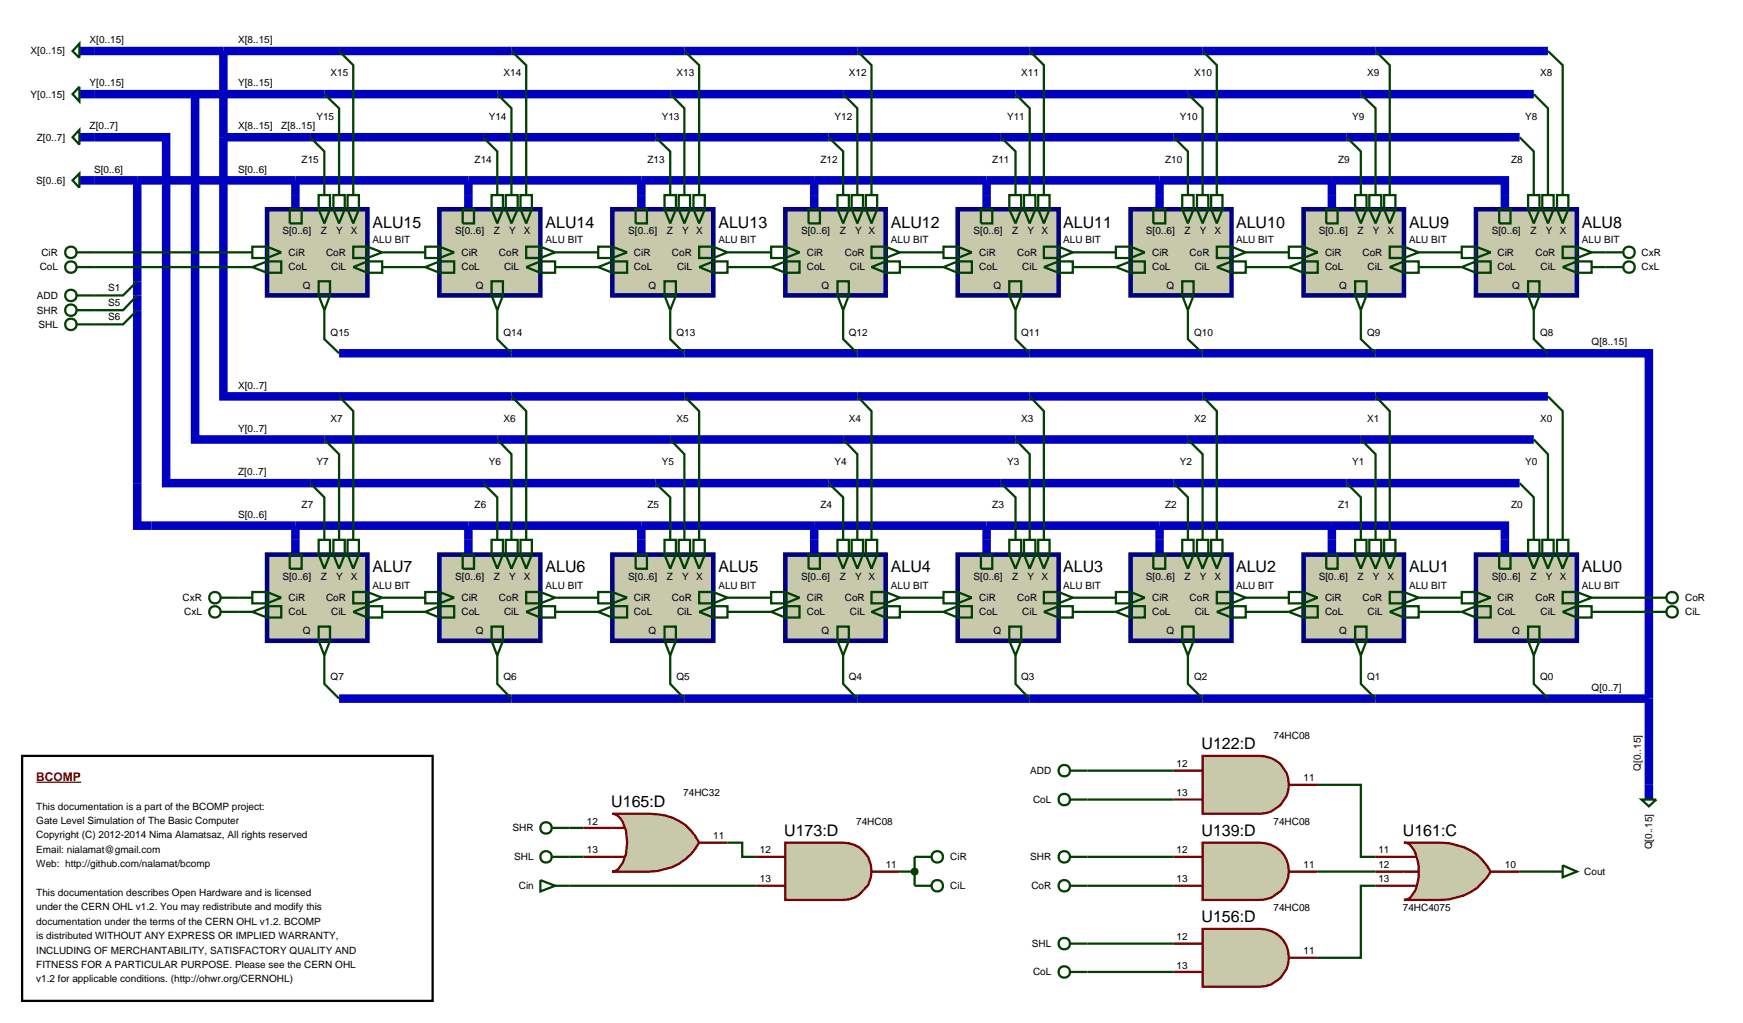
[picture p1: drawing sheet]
<svg xmlns="http://www.w3.org/2000/svg" width="307mm" height="180mm" viewBox="0 0 307 180" stroke-linecap="round" stroke-linejoin="round" font-family="sans-serif">
<g fill="none" stroke="#0000c0" stroke-width="1.5" stroke-linecap="butt">
<path d="M16.6 9h256.4M16.6 16.6h253.9M34.4 16.6v60.9h236.1M39.4 9v15.2M16.6 24.2h12.7v61h238.7M16.6 31.8h218.3M24.2 31.8v60.9h210.7M39.4 24.2v45.7h233.6M39.4 24.2h228.6M52.1 31.8v2.6M82.6 31.8v2.6M113.1 31.8v2.6"/>
<path d="M143.6 31.8v2.6M174 31.8v2.6M204.5 31.8v2.6M234.9 31.8h30.5v2.6M234.9 31.8v2.6M59.8 62.3h231v60.9M52.1 92.7v2.5M82.6 92.7v2.5M113.1 92.7v2.5M143.6 92.7v2.5M174 92.7v2.5M204.5 92.7v2.5"/>
<path d="M234.9 92.7h30.5v2.5M234.9 92.7v2.5M59.8 123.2h231M290.8 123.2v15.2"/>
</g>
<g fill="none" stroke="#004000" stroke-width=".4">
<path d="M57.2 16.6l2.6 2.5v15.3M59.8 9l2.5 2.5v22.9M87.7 16.6l2.5 2.5v15.3M90.2 9l2.6 2.5v22.9M118.2 16.6l2.5 2.5v15.3M120.7 9l2.6 2.5v22.9M148.7 16.6l2.5 2.5v15.3M151.2 9l2.5 2.5v22.9M179.1 16.6l2.5 2.5v15.3M181.6 9l2.5 2.5v22.9M209.5 16.6l2.6 2.5v15.3M212.1 9l2.5 2.5v22.9"/>
<path d="M240 16.6l2.6 2.5v15.3M242.6 9l2.5 2.5v22.9M270.5 16.6l2.5 2.5v15.3M273 9l2.6 2.5v22.9M54.7 24.2l2.5 2.5v7.7M85.2 24.2l2.5 2.5v7.7M115.6 24.2l2.6 2.5v7.7M146.1 24.2l2.6 2.5v7.7M176.5 24.2l2.6 2.5v7.7M207 24.2l2.5 2.5v7.7M237.5 24.2l2.5 2.5v7.7M268 24.2l2.5 2.5v7.7"/>
<path d="M16.6 44.5h27.9M16.6 47.1h27.9M24.2 49.6l-2.5 2.5h-5.1M24.2 52.1l-2.5 2.6h-5.1M24.2 54.7l-2.5 2.5h-5.1M57.2 54.7v5.1l2.6 2.5M67.4 44.5h7.6M67.4 47.1h7.6M87.7 54.7v5.1l2.5 2.5M97.9 44.5h7.6M97.9 47.1h7.6M118.2 54.7v5.1l2.5 2.5"/>
<path d="M128.3 44.5h7.7M128.3 47.1h7.7M148.7 54.7v5.1l2.5 2.5M158.7 44.5h7.7M158.7 47.1h7.7M179.1 54.7v5.1l2.5 2.5M189.2 44.5h7.6M189.2 47.1h7.6M209.5 54.7v5.1l2.6 2.5M219.7 44.5h7.6M219.7 47.1h7.6M240 54.7v5.1l2.6 2.5"/>
<path d="M250.2 44.5h7.6M250.2 47.1h7.6M270.5 54.7v5.1l2.5 2.5M280.7 44.5h2.5M280.7 47.1h2.5M57.2 77.5l2.6 2.6v15.1M59.8 69.9l2.5 2.6v22.7M87.7 77.5l2.5 2.6v15.1M90.2 69.9l2.6 2.6v22.7M118.2 77.5l2.5 2.6v15.1M120.7 69.9l2.6 2.6v22.7M148.7 77.5l2.5 2.6v15.1"/>
<path d="M151.2 69.9l2.5 2.6v22.7M179.1 77.5l2.5 2.6v15.1M181.6 69.9l2.5 2.6v22.7M209.5 77.5l2.6 2.6v15.1M212.1 69.9l2.5 2.6v22.7M240 77.5l2.6 2.6v15.1M242.6 69.9l2.5 2.6v22.7M270.5 77.5l2.5 2.6v15.1M273 69.9l2.6 2.6v22.7M54.7 85.2l2.5 2.5v7.5M85.2 85.2l2.5 2.5v7.5M115.6 85.2l2.6 2.5v7.5"/>
<path d="M146.1 85.2l2.6 2.5v7.5M176.5 85.2l2.6 2.5v7.5M207 85.2l2.5 2.5v7.5M237.5 85.2l2.5 2.5v7.5M268 85.2l2.5 2.5v7.5M42 105.4h2.5M42 107.9h2.5M57.2 115.6v5l2.6 2.6M67.4 105.4h7.6M67.4 107.9h7.6M87.7 115.6v5l2.5 2.6M97.9 105.4h7.6"/>
<path d="M97.9 107.9h7.6M118.2 115.6v5l2.5 2.6M128.3 105.4h7.7M128.3 107.9h7.7M148.7 115.6v5l2.5 2.6M158.7 105.4h7.7M158.7 107.9h7.7M179.1 115.6v5l2.5 2.6M189.2 105.4h7.6M189.2 107.9h7.6M209.5 115.6v5l2.6 2.6M219.7 105.4h7.6"/>
<path d="M219.7 107.9h7.6M240 115.6v5l2.6 2.6M250.2 105.4h7.6M250.2 107.9h7.6M270.5 115.6v5l2.5 2.6M280.7 105.4h10.1M280.7 107.9h10.1M191.8 135.9h15.2M232.4 138.4h7.6v12.7h2.6M100.4 151.1h2.5M100.4 156.2h33M100.4 146h2.5"/>
<path d="M128.3 148.6h2.6v2.5h2.5M158.7 153.7h2.6M161.3 151.1v5.1M191.8 141h15.2M191.8 151.1h15.2M191.8 156.2h15.2M232.4 153.7h10.2M242.6 156.2h-2.6v12.7h-7.6M268 153.7h5M191.8 166.4h15.2M191.8 171.4h15.2"/>
</g>
<path d="M47.1 36.9h17.7v15.2h-17.7z" fill="#c8c8aa" stroke="#000080" stroke-width=".8" stroke-linecap="butt"/>
<path d="M52.1 34.4v2.5" fill="none" stroke="#0000c0" stroke-width="1.5" stroke-linecap="butt"/>
<g fill="none" stroke="#004000" stroke-width=".4">
<path d="M51.1 36.9h2.1v2.5h-2.1zM56.2 34.4h2v2.5l-1 2.5-1-2.5zM56.2 36.9h2M58.8 34.4h2v2.5l-1 2.5-1-2.5zM58.8 36.9h2M61.3 34.4h2v2.5l-1 2.5-1-2.5zM61.3 36.9h2M44.5 43.5h2.6l2.5 1-2.5 1h-2.6zM44.5 47.1l2.6-1h2.5v2h-2.5zM47.1 43.5v2M47.1 46.1v2M56.2 49.6h2v2.5l-1 2.6-1-2.6z"/>
<path d="M56.2 52.1h2M62.3 43.5h2.5l2.6 1-2.6 1h-2.5zM62.3 47.1l2.5-1h2.6v2h-2.6zM64.8 43.5v2M64.8 46.1v2"/>
</g>
<path d="M77.5 36.9h17.8v15.2h-17.8z" fill="#c8c8aa" stroke="#000080" stroke-width=".8" stroke-linecap="butt"/>
<path d="M82.6 34.4v2.5" fill="none" stroke="#0000c0" stroke-width="1.5" stroke-linecap="butt"/>
<g fill="none" stroke="#004000" stroke-width=".4">
<path d="M81.6 36.9h2v2.5h-2zM86.7 34.4h2v2.5l-1 2.5-1-2.5zM86.7 36.9h2M89.2 34.4h2.1v2.5l-1.1 2.5-1-2.5zM89.2 36.9h2.1M91.8 34.4h2v2.5l-1 2.5-1-2.5zM91.8 36.9h2M75 43.5h2.5l2.6 1-2.6 1h-2.5zM75 47.1l2.5-1h2.6v2h-2.6zM77.5 43.5v2M77.5 46.1v2M86.7 49.6h2v2.5l-1 2.6-1-2.6z"/>
<path d="M86.7 52.1h2M92.8 43.5h2.5l2.6 1-2.6 1h-2.5zM92.8 47.1l2.5-1h2.6v2h-2.6zM95.3 43.5v2M95.3 46.1v2"/>
</g>
<path d="M108 36.9h17.8v15.2h-17.8z" fill="#c8c8aa" stroke="#000080" stroke-width=".8" stroke-linecap="butt"/>
<path d="M113.1 34.4v2.5" fill="none" stroke="#0000c0" stroke-width="1.5" stroke-linecap="butt"/>
<g fill="none" stroke="#004000" stroke-width=".4">
<path d="M112.1 36.9h2v2.5h-2zM117.2 34.4h2v2.5l-1 2.5-1-2.5zM117.2 36.9h2M119.7 34.4h2v2.5l-1 2.5-1-2.5zM119.7 36.9h2M122.3 34.4h2v2.5l-1 2.5-1-2.5zM122.3 36.9h2M105.5 43.5h2.5l2.6 1-2.6 1h-2.5zM105.5 47.1l2.5-1h2.6v2h-2.6zM108 43.5v2M108 46.1v2M117.2 49.6h2v2.5l-1 2.6-1-2.6z"/>
<path d="M117.2 52.1h2M123.3 43.5h2.5l2.5 1-2.5 1h-2.5zM123.3 47.1l2.5-1h2.5v2h-2.5zM125.8 43.5v2M125.8 46.1v2"/>
</g>
<path d="M138.5 36.9h17.7v15.2h-17.7z" fill="#c8c8aa" stroke="#000080" stroke-width=".8" stroke-linecap="butt"/>
<path d="M143.6 34.4v2.5" fill="none" stroke="#0000c0" stroke-width="1.5" stroke-linecap="butt"/>
<g fill="none" stroke="#004000" stroke-width=".4">
<path d="M142.6 36.9h2v2.5h-2zM147.7 34.4h2v2.5l-1 2.5-1-2.5zM147.7 36.9h2M150.2 34.4h2v2.5l-1 2.5-1-2.5zM150.2 36.9h2M152.7 34.4h2v2.5l-1 2.5-1-2.5zM152.7 36.9h2M136 43.5h2.5l2.5 1-2.5 1h-2.5zM136 47.1l2.5-1h2.5v2h-2.5zM138.5 43.5v2M138.5 46.1v2M147.7 49.6h2v2.5l-1 2.6-1-2.6z"/>
<path d="M147.7 52.1h2M153.7 43.5h2.5l2.5 1-2.5 1h-2.5zM153.7 47.1l2.5-1h2.5v2h-2.5zM156.2 43.5v2M156.2 46.1v2"/>
</g>
<path d="M168.9 36.9h17.8v15.2h-17.8z" fill="#c8c8aa" stroke="#000080" stroke-width=".8" stroke-linecap="butt"/>
<path d="M174 34.4v2.5" fill="none" stroke="#0000c0" stroke-width="1.5" stroke-linecap="butt"/>
<g fill="none" stroke="#004000" stroke-width=".4">
<path d="M173 36.9h2v2.5h-2zM178 34.4h2.1v2.5l-1 2.5-1.1-2.5zM178 36.9h2.1M180.6 34.4h2v2.5l-1 2.5-1-2.5zM180.6 36.9h2M183.1 34.4h2v2.5l-1 2.5-1-2.5zM183.1 36.9h2M166.4 43.5h2.5l2.5 1-2.5 1h-2.5zM166.4 47.1l2.5-1h2.5v2h-2.5zM168.9 43.5v2M168.9 46.1v2M178 49.6h2.1v2.5l-1 2.6-1.1-2.6z"/>
<path d="M178 52.1h2.1M184.1 43.5h2.6l2.5 1-2.5 1h-2.6zM184.1 47.1l2.6-1h2.5v2h-2.5zM186.7 43.5v2M186.7 46.1v2"/>
</g>
<path d="M199.4 36.9h17.8v15.2h-17.8z" fill="#c8c8aa" stroke="#000080" stroke-width=".8" stroke-linecap="butt"/>
<path d="M204.5 34.4v2.5" fill="none" stroke="#0000c0" stroke-width="1.5" stroke-linecap="butt"/>
<g fill="none" stroke="#004000" stroke-width=".4">
<path d="M203.4 36.9h2.1v2.5h-2.1zM208.5 34.4h2v2.5l-1 2.5-1-2.5zM208.5 36.9h2M211.1 34.4h2v2.5l-1 2.5-1-2.5zM211.1 36.9h2M213.6 34.4h2v2.5l-1 2.5-1-2.5zM213.6 36.9h2M196.8 43.5h2.6l2.5 1-2.5 1h-2.6zM196.8 47.1l2.6-1h2.5v2h-2.5zM199.4 43.5v2M199.4 46.1v2M208.5 49.6h2v2.5l-1 2.6-1-2.6z"/>
<path d="M208.5 52.1h2M214.6 43.5h2.6l2.5 1-2.5 1h-2.6zM214.6 47.1l2.6-1h2.5v2h-2.5zM217.2 43.5v2M217.2 46.1v2"/>
</g>
<path d="M229.9 36.9h17.7v15.2h-17.7z" fill="#c8c8aa" stroke="#000080" stroke-width=".8" stroke-linecap="butt"/>
<path d="M234.9 34.4v2.5" fill="none" stroke="#0000c0" stroke-width="1.5" stroke-linecap="butt"/>
<g fill="none" stroke="#004000" stroke-width=".4">
<path d="M233.9 36.9h2v2.5h-2zM239 34.4h2v2.5l-1 2.5-1-2.5zM239 36.9h2M241.5 34.4h2.1v2.5l-1 2.5-1.1-2.5zM241.5 36.9h2.1M244.1 34.4h2v2.5l-1 2.5-1-2.5zM244.1 36.9h2M227.3 43.5h2.6l2.5 1-2.5 1h-2.6zM227.3 47.1l2.6-1h2.5v2h-2.5zM229.9 43.5v2M229.9 46.1v2M239 49.6h2v2.5l-1 2.6-1-2.6z"/>
<path d="M239 52.1h2M245.1 43.5h2.5l2.6 1-2.6 1h-2.5zM245.1 47.1l2.5-1h2.6v2h-2.6zM247.6 43.5v2M247.6 46.1v2"/>
</g>
<path d="M260.3 36.9h17.8v15.2h-17.8z" fill="#c8c8aa" stroke="#000080" stroke-width=".8" stroke-linecap="butt"/>
<path d="M265.4 34.4v2.5" fill="none" stroke="#0000c0" stroke-width="1.5" stroke-linecap="butt"/>
<g fill="none" stroke="#004000" stroke-width=".4">
<path d="M264.4 36.9h2v2.5h-2zM269.5 34.4h2v2.5l-1 2.5-1-2.5zM269.5 36.9h2M272 34.4h2v2.5l-1 2.5-1-2.5zM272 36.9h2M274.6 34.4h2v2.5l-1 2.5-1-2.5zM274.6 36.9h2M257.8 43.5h2.5l2.6 1-2.6 1h-2.5zM257.8 47.1l2.5-1h2.6v2h-2.6zM260.3 43.5v2M260.3 46.1v2M269.5 49.6h2v2.5l-1 2.6-1-2.6z"/>
<path d="M269.5 52.1h2M275.6 43.5h2.5l2.6 1-2.6 1h-2.5zM275.6 47.1l2.5-1h2.6v2h-2.6zM278.1 43.5v2M278.1 46.1v2"/>
</g>
<path d="M47.1 97.8h17.7v15.2h-17.7z" fill="#c8c8aa" stroke="#000080" stroke-width=".8" stroke-linecap="butt"/>
<path d="M52.1 95.2v2.6" fill="none" stroke="#0000c0" stroke-width="1.5" stroke-linecap="butt"/>
<g fill="none" stroke="#004000" stroke-width=".4">
<path d="M51.1 97.8h2.1v2.5h-2.1zM56.2 95.2h2v2.6l-1 2.5-1-2.5zM56.2 97.8h2M58.8 95.2h2v2.6l-1 2.5-1-2.5zM58.8 97.8h2M61.3 95.2h2v2.6l-1 2.5-1-2.5zM61.3 97.8h2M44.5 104.4h2.6l2.5 1-2.5 1h-2.6zM44.5 107.9l2.6-1h2.5v2h-2.5zM47.1 104.4v2M47.1 106.9v2M56.2 110.5h2v2.5l-1 2.6-1-2.6z"/>
<path d="M56.2 113h2M62.3 104.4h2.5l2.6 1-2.6 1h-2.5zM62.3 107.9l2.5-1h2.6v2h-2.6zM64.8 104.4v2M64.8 106.9v2"/>
</g>
<path d="M77.5 97.8h17.8v15.2h-17.8z" fill="#c8c8aa" stroke="#000080" stroke-width=".8" stroke-linecap="butt"/>
<path d="M82.6 95.2v2.6" fill="none" stroke="#0000c0" stroke-width="1.5" stroke-linecap="butt"/>
<g fill="none" stroke="#004000" stroke-width=".4">
<path d="M81.6 97.8h2v2.5h-2zM86.7 95.2h2v2.6l-1 2.5-1-2.5zM86.7 97.8h2M89.2 95.2h2.1v2.6l-1.1 2.5-1-2.5zM89.2 97.8h2.1M91.8 95.2h2v2.6l-1 2.5-1-2.5zM91.8 97.8h2M75 104.4h2.5l2.6 1-2.6 1h-2.5zM75 107.9l2.5-1h2.6v2h-2.6zM77.5 104.4v2M77.5 106.9v2M86.7 110.5h2v2.5l-1 2.6-1-2.6z"/>
<path d="M86.7 113h2M92.8 104.4h2.5l2.6 1-2.6 1h-2.5zM92.8 107.9l2.5-1h2.6v2h-2.6zM95.3 104.4v2M95.3 106.9v2"/>
</g>
<path d="M108 97.8h17.8v15.2h-17.8z" fill="#c8c8aa" stroke="#000080" stroke-width=".8" stroke-linecap="butt"/>
<path d="M113.1 95.2v2.6" fill="none" stroke="#0000c0" stroke-width="1.5" stroke-linecap="butt"/>
<g fill="none" stroke="#004000" stroke-width=".4">
<path d="M112.1 97.8h2v2.5h-2zM117.2 95.2h2v2.6l-1 2.5-1-2.5zM117.2 97.8h2M119.7 95.2h2v2.6l-1 2.5-1-2.5zM119.7 97.8h2M122.3 95.2h2v2.6l-1 2.5-1-2.5zM122.3 97.8h2M105.5 104.4h2.5l2.6 1-2.6 1h-2.5zM105.5 107.9l2.5-1h2.6v2h-2.6zM108 104.4v2M108 106.9v2M117.2 110.5h2v2.5l-1 2.6-1-2.6z"/>
<path d="M117.2 113h2M123.3 104.4h2.5l2.5 1-2.5 1h-2.5zM123.3 107.9l2.5-1h2.5v2h-2.5zM125.8 104.4v2M125.8 106.9v2"/>
</g>
<path d="M138.5 97.8h17.7v15.2h-17.7z" fill="#c8c8aa" stroke="#000080" stroke-width=".8" stroke-linecap="butt"/>
<path d="M143.6 95.2v2.6" fill="none" stroke="#0000c0" stroke-width="1.5" stroke-linecap="butt"/>
<g fill="none" stroke="#004000" stroke-width=".4">
<path d="M142.6 97.8h2v2.5h-2zM147.7 95.2h2v2.6l-1 2.5-1-2.5zM147.7 97.8h2M150.2 95.2h2v2.6l-1 2.5-1-2.5zM150.2 97.8h2M152.7 95.2h2v2.6l-1 2.5-1-2.5zM152.7 97.8h2M136 104.4h2.5l2.5 1-2.5 1h-2.5zM136 107.9l2.5-1h2.5v2h-2.5zM138.5 104.4v2M138.5 106.9v2M147.7 110.5h2v2.5l-1 2.6-1-2.6z"/>
<path d="M147.7 113h2M153.7 104.4h2.5l2.5 1-2.5 1h-2.5zM153.7 107.9l2.5-1h2.5v2h-2.5zM156.2 104.4v2M156.2 106.9v2"/>
</g>
<path d="M168.9 97.8h17.8v15.2h-17.8z" fill="#c8c8aa" stroke="#000080" stroke-width=".8" stroke-linecap="butt"/>
<path d="M174 95.2v2.6" fill="none" stroke="#0000c0" stroke-width="1.5" stroke-linecap="butt"/>
<g fill="none" stroke="#004000" stroke-width=".4">
<path d="M173 97.8h2v2.5h-2zM178 95.2h2.1v2.6l-1 2.5-1.1-2.5zM178 97.8h2.1M180.6 95.2h2v2.6l-1 2.5-1-2.5zM180.6 97.8h2M183.1 95.2h2v2.6l-1 2.5-1-2.5zM183.1 97.8h2M166.4 104.4h2.5l2.5 1-2.5 1h-2.5zM166.4 107.9l2.5-1h2.5v2h-2.5zM168.9 104.4v2M168.9 106.9v2M178 110.5h2.1v2.5l-1 2.6-1.1-2.6z"/>
<path d="M178 113h2.1M184.1 104.4h2.6l2.5 1-2.5 1h-2.6zM184.1 107.9l2.6-1h2.5v2h-2.5zM186.7 104.4v2M186.7 106.9v2"/>
</g>
<path d="M199.4 97.8h17.8v15.2h-17.8z" fill="#c8c8aa" stroke="#000080" stroke-width=".8" stroke-linecap="butt"/>
<path d="M204.5 95.2v2.6" fill="none" stroke="#0000c0" stroke-width="1.5" stroke-linecap="butt"/>
<g fill="none" stroke="#004000" stroke-width=".4">
<path d="M203.4 97.8h2.1v2.5h-2.1zM208.5 95.2h2v2.6l-1 2.5-1-2.5zM208.5 97.8h2M211.1 95.2h2v2.6l-1 2.5-1-2.5zM211.1 97.8h2M213.6 95.2h2v2.6l-1 2.5-1-2.5zM213.6 97.8h2M196.8 104.4h2.6l2.5 1-2.5 1h-2.6zM196.8 107.9l2.6-1h2.5v2h-2.5zM199.4 104.4v2M199.4 106.9v2M208.5 110.5h2v2.5l-1 2.6-1-2.6z"/>
<path d="M208.5 113h2M214.6 104.4h2.6l2.5 1-2.5 1h-2.6zM214.6 107.9l2.6-1h2.5v2h-2.5zM217.2 104.4v2M217.2 106.9v2"/>
</g>
<path d="M229.9 97.8h17.7v15.2h-17.7z" fill="#c8c8aa" stroke="#000080" stroke-width=".8" stroke-linecap="butt"/>
<path d="M234.9 95.2v2.6" fill="none" stroke="#0000c0" stroke-width="1.5" stroke-linecap="butt"/>
<g fill="none" stroke="#004000" stroke-width=".4">
<path d="M233.9 97.8h2v2.5h-2zM239 95.2h2v2.6l-1 2.5-1-2.5zM239 97.8h2M241.5 95.2h2.1v2.6l-1 2.5-1.1-2.5zM241.5 97.8h2.1M244.1 95.2h2v2.6l-1 2.5-1-2.5zM244.1 97.8h2M227.3 104.4h2.6l2.5 1-2.5 1h-2.6zM227.3 107.9l2.6-1h2.5v2h-2.5zM229.9 104.4v2M229.9 106.9v2M239 110.5h2v2.5l-1 2.6-1-2.6z"/>
<path d="M239 113h2M245.1 104.4h2.5l2.6 1-2.6 1h-2.5zM245.1 107.9l2.5-1h2.6v2h-2.6zM247.6 104.4v2M247.6 106.9v2"/>
</g>
<path d="M260.3 97.8h17.8v15.2h-17.8z" fill="#c8c8aa" stroke="#000080" stroke-width=".8" stroke-linecap="butt"/>
<path d="M14 16.6h2.6M14 9h2.6M14 24.2h2.6M265.4 95.2v2.6M290.8 138.4v2.6" fill="none" stroke="#0000c0" stroke-width="1.5" stroke-linecap="butt"/>
<g fill="none" stroke="#004000" stroke-width=".4">
<path d="M14 15.3v2.6l-1.2-1.3zM14 7.7v2.5l-1.2-1.2zM14 22.9v2.6l-1.2-1.3zM13.5 44.5h3.1M13.5 47.1h3.1M283.2 44.5h3M283.2 47.1h3M264.4 97.8h2v2.5h-2zM269.5 95.2h2v2.6l-1 2.5-1-2.5zM269.5 97.8h2M272 95.2h2v2.6l-1 2.5-1-2.5zM272 97.8h2"/>
<path d="M274.6 95.2h2v2.6l-1 2.5-1-2.5zM274.6 97.8h2M38.9 105.4h3.1M38.9 107.9h3.1M257.8 104.4h2.5l2.6 1-2.6 1h-2.5zM257.8 107.9l2.5-1h2.6v2h-2.6zM260.3 104.4v2M260.3 106.9v2M269.5 110.5h2v2.5l-1 2.6-1-2.6zM269.5 113h2M275.6 104.4h2.5l2.6 1-2.6 1h-2.5zM275.6 107.9l2.5-1h2.6v2h-2.6z"/>
<path d="M278.1 104.4v2M278.1 106.9v2M290.8 105.4h3.1M290.8 107.9h3.1M289.5 141h2.6l-1.3 1.2z"/>
<circle cx="12.5" cy="47.1" r="1.01"/>
<circle cx="12.5" cy="44.5" r="1.01"/>
<circle cx="287.3" cy="44.5" r="1.01"/>
<circle cx="287.3" cy="47.1" r="1.01"/>
<circle cx="37.9" cy="107.9" r="1.01"/>
<circle cx="37.9" cy="105.4" r="1.01"/>
<circle cx="294.9" cy="105.4" r="1.01"/>
<circle cx="294.9" cy="107.9" r="1.01"/>
</g>
<path d="M212.1 133.3h10.1a5.1 5.1 0 0 1 5.1 5.1 5.1 5.1 0 0 1-5.1 5.1h-10.1z" fill="#c8c8aa" stroke="#800000" stroke-width=".4"/>
<path d="M207 135.9h5.1M227.3 138.4h5.1M207 141h5.1" fill="none" stroke="#800000" stroke-width=".4"/>
<path d="M212.1 148.6h10.1a5.1 5.1 0 0 1 5.1 5 5.1 5.1 0 0 1-5.1 5.1h-10.1z" fill="#c8c8aa" stroke="#800000" stroke-width=".4"/>
<path d="M207 151.1h5.1M207 156.2h5.1M227.3 153.7h5.1" fill="none" stroke="#800000" stroke-width=".4"/>
<path d="M212.1 163.8h10.1a5.1 5.1 0 0 1 5.1 5.1 5.1 5.1 0 0 1-5.1 5.1h-10.1z" fill="#c8c8aa" stroke="#800000" stroke-width=".4"/>
<path d="M207 166.4h5.1M207 171.4h5.1M227.3 168.9h5.1" fill="none" stroke="#800000" stroke-width=".4"/>
<path d="M247.6 148.6h6.6a9.6 9.6 0 0 1 8.7 5.1 9.8 9.8 0 0 1-8.7 5h-6.6l.6-.1a4.8 4.8 0 0 0 2-3.9v-2l-.7-2.6-.8-1.1-.5-.3z" fill="#c8c8aa" stroke="#800000" stroke-width=".4"/>
<path d="M242.6 151.1h7.1M242.6 153.7h7.6M242.6 156.2h7.1M262.9 153.7h5.1" fill="none" stroke="#800000" stroke-width=".4"/>
<g fill="none" stroke="#004000" stroke-width=".4">
<path d="M13.5 52.1h3.1M13.5 54.7h3.1M13.5 57.2h3.1M188.7 135.9h3.1M188.7 141h3.1M188.7 151.1h3.1M188.7 156.2h3.1M273 153.7h2.6M275.6 152.6l2.5 1.1-2.5 1zM188.7 166.4h3.1M188.7 171.4h3.1"/>
<circle cx="12.5" cy="52.1" r="1.01"/>
<circle cx="12.5" cy="54.7" r="1.01"/>
<circle cx="12.5" cy="57.2" r="1.01"/>
<circle cx="187.7" cy="135.9" r="1.01"/>
<circle cx="187.7" cy="141" r="1.01"/>
<circle cx="187.7" cy="151.1" r="1.01"/>
<circle cx="187.7" cy="156.2" r="1.01"/>
<circle cx="187.7" cy="166.4" r="1.01"/>
<circle cx="187.7" cy="171.4" r="1.01"/>
</g>
<path d="M108 143.5h6.6a9.2 9.2 0 0 1 8.7 5.1 9.7 9.7 0 0 1-8.7 5.1h-6.6l.5-.1 .5-.3a7.5 7.5 0 0 0 1.4-6.8 3.3 3.3 0 0 0-2.4-3z" fill="#c8c8aa" stroke="#800000" stroke-width=".4"/>
<path d="M102.9 146h7.2M102.9 151.1h7.2M123.3 148.6h5" fill="none" stroke="#800000" stroke-width=".4"/>
<path d="M138.5 148.6h10.2a5 5 0 0 1 4.4 7.5l-1.6 1.7-.8 .5-1 .3-1 .1h-10.2z" fill="#c8c8aa" stroke="#800000" stroke-width=".4"/>
<path d="M133.4 151.1h5.1M133.4 156.2h5.1M153.7 153.7h5" fill="none" stroke="#800000" stroke-width=".4"/>
<g fill="none" stroke="#004000" stroke-width=".4">
<path d="M161.3 151.1h3M161.3 156.2h3"/>
<circle cx="165.3" cy="156.2" r="1.01"/>
<circle cx="165.3" cy="151.1" r="1.01"/>
</g>
<path d="M161 153.3l.3-.1-.5 .5zM161.3 153.2l.3 .1 .2 .4zM161.3 154.2l.5-.5-.2 .4zM160.8 153.7l.5 .5-.3-.1z" fill="#004000" stroke="#004000" stroke-width=".4"/>
<path d="M161.3 153.2l.5 .5-.5 .5-.5-.5z" fill="#004000"/>
<g fill="none" stroke="#004000" stroke-width=".4">
<path d="M14 30.6v2.5l-1.2-1.3zM95.3 155.2l2.6 1-2.6 1zM97.4 146h3M97.4 151.1h3M97.9 156.2h2.5"/>
<circle cx="96.3" cy="146" r="1.01"/>
<circle cx="96.3" cy="151.1" r="1.01"/>
</g>
<path d="M14 31.8h2.6" fill="none" stroke="#0000c0" stroke-width="1.5" stroke-linecap="butt"/>
<path d="M3.9 133.3h72.4v43.2h-72.4z" fill="#fff" stroke="#000" stroke-width=".4"/>
<path d="M6.4 137.9h7.9" fill="none" stroke="#800000" stroke-width=".22"/>
<g font-size="2.8">
<text x="65.7" y="40.2">ALU15</text>
<text x="96.2" y="40.2">ALU14</text>
<text x="126.7" y="40.2">ALU13</text>
<text x="157.1" y="40.2">ALU12</text>
<text x="187.5" y="40.2">ALU11</text>
<text x="218" y="40.2">ALU10</text>
<text x="248.5" y="40.2">ALU9</text>
<text x="279" y="40.2">ALU8</text>
<text x="65.7" y="101">ALU7</text>
<text x="96.2" y="101">ALU6</text>
<text x="126.7" y="101">ALU5</text>
<text x="157.1" y="101">ALU4</text>
<text x="187.5" y="101">ALU3</text>
<text x="218" y="101">ALU2</text>
<text x="248.5" y="101">ALU1</text>
<text x="279" y="101">ALU0</text>
<text x="211.9" y="132.2">U122:D</text>
<text x="107.8" y="142.4">U165:D</text>
<text x="138.3" y="147.5">U173:D</text>
<text x="211.9" y="147.5">U139:D</text>
<text x="247.4" y="147.5">U161:C</text>
<text x="211.9" y="162.7">U156:D</text>
</g>
<text font-size="2.1" fill="#800000" x="6.4" y="137.7">BCOMP</text>
<g font-size="1.8">
<text x="5.4" y="9.6">X[0..15]</text>
<text x="15.8" y="7.6">X[0..15]</text>
<text x="42" y="7.6">X[8..15]</text>
<text x="5.4" y="17.2">Y[0..15]</text>
<text x="15.8" y="15.2">Y[0..15]</text>
<text x="42" y="15.2">Y[8..15]</text>
<text x="58.3" y="13.4">X15</text>
<text x="88.8" y="13.4">X14</text>
<text x="119.3" y="13.4">X13</text>
<text x="149.7" y="13.4">X12</text>
<text x="180.1" y="13.4">X11</text>
<text x="210.6" y="13.4">X10</text>
<text x="241.1" y="13.4">X9</text>
<text x="271.6" y="13.4">X8</text>
<text x="15.8" y="22.8">Z[0..7]</text>
<text x="42" y="22.8">X[8..15]</text>
<text x="49.6" y="22.8">Z[8..15]</text>
<text x="55.8" y="21.1">Y15</text>
<text x="86.2" y="21.1">Y14</text>
<text x="116.7" y="21.1">Y13</text>
<text x="147.2" y="21.1">Y12</text>
<text x="177.6" y="21.1">Y11</text>
<text x="208.1" y="21.1">Y10</text>
<text x="238.5" y="21.1">Y9</text>
<text x="269" y="21.1">Y8</text>
<text x="6.5" y="24.8">Z[0..7]</text>
<text x="53.2" y="28.7">Z15</text>
<text x="83.7" y="28.7">Z14</text>
<text x="114.2" y="28.7">Z13</text>
<text x="144.7" y="28.7">Z12</text>
<text x="175" y="28.7">Z11</text>
<text x="205.5" y="28.7">Z10</text>
<text x="236" y="28.7">Z9</text>
<text x="266.5" y="28.7">Z8</text>
<text x="6.4" y="32.4">S[0..6]</text>
<text x="16.6" y="30.5">S[0..6]</text>
<text x="42" y="30.5">S[0..6]</text>
<text x="49.8" y="41.3">S[0..6]</text>
<text x="56.6" y="41.3">Z</text>
<text x="59.3" y="41.3">Y</text>
<text x="61.9" y="41.3">X</text>
<text x="80.3" y="41.3">S[0..6]</text>
<text x="87.1" y="41.3">Z</text>
<text x="89.8" y="41.3">Y</text>
<text x="92.4" y="41.3">X</text>
<text x="110.8" y="41.3">S[0..6]</text>
<text x="117.6" y="41.3">Z</text>
<text x="120.3" y="41.3">Y</text>
<text x="122.8" y="41.3">X</text>
<text x="141.3" y="41.3">S[0..6]</text>
<text x="148.1" y="41.3">Z</text>
<text x="150.8" y="41.3">Y X</text>
<text x="171.7" y="41.3">S[0..6]</text>
<text x="178.5" y="41.3">Z</text>
<text x="181.2" y="41.3">Y</text>
<text x="183.7" y="41.3">X</text>
<text x="202.1" y="41.3">S[0..6]</text>
<text x="208.9" y="41.3">Z</text>
<text x="211.6" y="41.3">Y</text>
<text x="214.2" y="41.3">X</text>
<text x="232.6" y="41.3">S[0..6]</text>
<text x="239.4" y="41.3">Z</text>
<text x="242.1" y="41.3">Y</text>
<text x="244.7" y="41.3">X</text>
<text x="263.1" y="41.3">S[0..6]</text>
<text x="269.9" y="41.3">Z</text>
<text x="272.6" y="41.3">Y</text>
<text x="275.1" y="41.3">X</text>
<text x="7" y="47.7">CoL</text>
<text x="7.3" y="45.1">CiR</text>
<text x="50.9" y="45.1">CiR</text>
<text x="50.9" y="47.7">CoL</text>
<text x="57.5" y="45.1">CoR</text>
<text x="58.4" y="47.7">CiL</text>
<text x="65.7" y="42.9">ALU BIT</text>
<text x="81.4" y="45.1">CiR</text>
<text x="81.4" y="47.7">CoL</text>
<text x="88" y="45.1">CoR</text>
<text x="88.9" y="47.7">CiL</text>
<text x="96.2" y="42.9">ALU BIT</text>
<text x="111.8" y="45.1">CiR</text>
<text x="111.8" y="47.7">CoL</text>
<text x="118.5" y="45.1">CoR</text>
<text x="119.4" y="47.7">CiL</text>
<text x="126.7" y="42.9">ALU BIT</text>
<text x="142.3" y="45.1">CiR</text>
<text x="142.3" y="47.7">CoL</text>
<text x="149" y="45.1">CoR</text>
<text x="149.9" y="47.7">CiL</text>
<text x="157.1" y="42.9">ALU BIT</text>
<text x="172.7" y="45.1">CiR</text>
<text x="172.7" y="47.7">CoL</text>
<text x="179.4" y="45.1">CoR</text>
<text x="180.3" y="47.7">CiL</text>
<text x="187.5" y="42.9">ALU BIT</text>
<text x="203.2" y="45.1">CiR</text>
<text x="203.2" y="47.7">CoL</text>
<text x="209.8" y="45.1">CoR</text>
<text x="210.7" y="47.7">CiL</text>
<text x="218" y="42.9">ALU BIT</text>
<text x="233.7" y="45.1">CiR</text>
<text x="233.7" y="47.7">CoL</text>
<text x="240.3" y="45.1">CoR</text>
<text x="241.2" y="47.7">CiL</text>
<text x="248.5" y="42.9">ALU BIT</text>
<text x="264.1" y="45.1">CiR</text>
<text x="264.1" y="47.7">CoL</text>
<text x="270.8" y="45.1">CoR</text>
<text x="271.7" y="47.7">CiL</text>
<text x="279" y="42.9">ALU BIT</text>
<text x="289.5" y="45.1">CxR</text>
<text x="289.5" y="47.7">CxL</text>
<text x="6.5" y="52.7">ADD</text>
<text x="19.1" y="51.3">S1</text>
<text x="19.1" y="53.9">S5</text>
<text x="53.4" y="51">Q</text>
<text x="83.9" y="51">Q</text>
<text x="114.4" y="51">Q</text>
<text x="144.9" y="51">Q</text>
<text x="175.2" y="51">Q</text>
<text x="205.7" y="51">Q</text>
<text x="236.2" y="51">Q</text>
<text x="266.7" y="51">Q</text>
<text x="6.5" y="55.3">SHR</text>
<text x="6.8" y="57.8">SHL</text>
<text x="19.1" y="56.4">S6</text>
<text x="58.3" y="59.2">Q15</text>
<text x="88.8" y="59.2">Q14</text>
<text x="119.3" y="59.2">Q13</text>
<text x="149.7" y="59.2">Q12</text>
<text x="180.1" y="59.2">Q11</text>
<text x="210.6" y="59.2">Q10</text>
<text x="241.1" y="59.2">Q9</text>
<text x="271.6" y="59.2">Q8</text>
<text x="280.7" y="60.9">Q[8..15]</text>
<text x="42" y="68.6">X[0..7]</text>
<text x="42" y="76.2">Y[0..7]</text>
<text x="58.3" y="74.4">X7</text>
<text x="88.8" y="74.4">X6</text>
<text x="119.3" y="74.4">X5</text>
<text x="149.7" y="74.4">X4</text>
<text x="180.1" y="74.4">X3</text>
<text x="210.6" y="74.4">X2</text>
<text x="241.1" y="74.4">X1</text>
<text x="271.6" y="74.4">X0</text>
<text x="42" y="83.8">Z[0..7]</text>
<text x="55.8" y="82">Y7</text>
<text x="86.2" y="82">Y6</text>
<text x="116.7" y="82">Y5</text>
<text x="147.2" y="82">Y4</text>
<text x="177.6" y="82">Y3</text>
<text x="208.1" y="82">Y2</text>
<text x="238.5" y="82">Y1</text>
<text x="269" y="82">Y0</text>
<text x="53.2" y="89.6">Z7</text>
<text x="83.7" y="89.6">Z6</text>
<text x="114.2" y="89.6">Z5</text>
<text x="144.7" y="89.6">Z4</text>
<text x="175" y="89.6">Z3</text>
<text x="205.5" y="89.6">Z2</text>
<text x="236" y="89.6">Z1</text>
<text x="266.5" y="89.6">Z0</text>
<text x="42" y="91.3">S[0..6]</text>
<text x="32.2" y="106">CxR</text>
<text x="49.8" y="102.2">S[0..6]</text>
<text x="50.9" y="106">CiR</text>
<text x="56.6" y="102.2">Z</text>
<text x="57.5" y="106">CoR</text>
<text x="59.3" y="102.2">Y</text>
<text x="61.9" y="102.2">X</text>
<text x="65.7" y="103.8">ALU BIT</text>
<text x="80.3" y="102.2">S[0..6]</text>
<text x="81.4" y="106">CiR</text>
<text x="87.1" y="102.2">Z</text>
<text x="88" y="106">CoR</text>
<text x="89.8" y="102.2">Y</text>
<text x="92.4" y="102.2">X</text>
<text x="96.2" y="103.8">ALU BIT</text>
<text x="110.8" y="102.2">S[0..6]</text>
<text x="111.8" y="106">CiR</text>
<text x="117.6" y="102.2">Z</text>
<text x="118.5" y="106">CoR</text>
<text x="120.3" y="102.2">Y</text>
<text x="122.8" y="102.2">X</text>
<text x="126.7" y="103.8">ALU BIT</text>
<text x="141.3" y="102.2">S[0..6]</text>
<text x="142.3" y="106">CiR</text>
<text x="148.1" y="102.2">Z</text>
<text x="149" y="106">CoR</text>
<text x="150.8" y="102.2">Y X</text>
<text x="157.1" y="103.8">ALU BIT</text>
<text x="171.7" y="102.2">S[0..6]</text>
<text x="172.7" y="106">CiR</text>
<text x="178.5" y="102.2">Z</text>
<text x="179.4" y="106">CoR</text>
<text x="181.2" y="102.2">Y</text>
<text x="183.7" y="102.2">X</text>
<text x="187.5" y="103.8">ALU BIT</text>
<text x="202.1" y="102.2">S[0..6]</text>
<text x="203.2" y="106">CiR</text>
<text x="208.9" y="102.2">Z</text>
<text x="209.8" y="106">CoR</text>
<text x="211.6" y="102.2">Y</text>
<text x="214.2" y="102.2">X</text>
<text x="218" y="103.8">ALU BIT</text>
<text x="232.6" y="102.2">S[0..6]</text>
<text x="233.7" y="106">CiR</text>
<text x="239.4" y="102.2">Z</text>
<text x="240.3" y="106">CoR</text>
<text x="242.1" y="102.2">Y</text>
<text x="244.7" y="102.2">X</text>
<text x="248.5" y="103.8">ALU BIT</text>
<text x="263.1" y="102.2">S[0..6]</text>
<text x="264.1" y="106">CiR</text>
<text x="269.9" y="102.2">Z</text>
<text x="270.8" y="106">CoR</text>
<text x="272.6" y="102.2">Y</text>
<text x="275.1" y="102.2">X</text>
<text x="279" y="103.8">ALU BIT</text>
<text x="297.2" y="106">CoR</text>
<text x="32.5" y="108.5">CxL</text>
<text x="50.9" y="108.5">CoL</text>
<text x="53.4" y="111.8">Q</text>
<text x="58.4" y="108.5">CiL</text>
<text x="81.4" y="108.5">CoL</text>
<text x="83.9" y="111.8">Q</text>
<text x="88.9" y="108.5">CiL</text>
<text x="111.8" y="108.5">CoL</text>
<text x="114.4" y="111.8">Q</text>
<text x="119.4" y="108.5">CiL</text>
<text x="142.3" y="108.5">CoL</text>
<text x="144.9" y="111.8">Q</text>
<text x="149.9" y="108.5">CiL</text>
<text x="172.7" y="108.5">CoL</text>
<text x="175.2" y="111.8">Q</text>
<text x="180.3" y="108.5">CiL</text>
<text x="203.2" y="108.5">CoL</text>
<text x="205.7" y="111.8">Q</text>
<text x="210.7" y="108.5">CiL</text>
<text x="233.7" y="108.5">CoL</text>
<text x="236.2" y="111.8">Q</text>
<text x="241.2" y="108.5">CiL</text>
<text x="264.1" y="108.5">CoL</text>
<text x="266.7" y="111.8">Q</text>
<text x="271.7" y="108.5">CiL</text>
<text x="297.2" y="108.5">CiL</text>
<text x="58.3" y="120">Q7</text>
<text x="88.8" y="120">Q6</text>
<text x="119.3" y="120">Q5</text>
<text x="149.7" y="120">Q4</text>
<text x="180.1" y="120">Q3</text>
<text x="210.6" y="120">Q2</text>
<text x="241.1" y="120">Q1</text>
<text x="271.6" y="120">Q0</text>
<text x="280.7" y="121.8">Q[0..7]</text>
<text x="224.6" y="130.3">74HC08</text>
<text x="181.7" y="136.5">ADD</text>
<text x="207.5" y="135.3">12</text>
<text x="229.9" y="137.8">11</text>
<text x="289.4" y="135.9" transform="rotate(-90 289.4 135.9)">Q[0..15]</text>
<text x="6.4" y="142.8">This documentation is a part of the BCOMP project:</text>
<text x="120.5" y="140.4">74HC32</text>
<text x="182.2" y="141.6">CoL</text>
<text x="207.5" y="140.4">13</text>
<text x="6.4" y="145.3">Gate Level Simulation of The Basic Computer</text>
<text x="6.4" y="147.8">Copyright (C) 2012-2014 Nima Alamatsaz, All rights reserved</text>
<text x="90.4" y="146.6">SHR</text>
<text x="103.5" y="145.4">12</text>
<text x="125.8" y="148">11</text>
<text x="151" y="145.5">74HC08</text>
<text x="224.6" y="145.5">74HC08</text>
<text x="291.4" y="149.8" transform="rotate(-90 291.4 149.8)">Q[0..15]</text>
<text x="6.4" y="150.4">Email: nialamat@gmail.com</text>
<text x="6.4" y="152.9">Web: http://github.com/nalamat/bcomp</text>
<text x="90.7" y="151.7">SHL</text>
<text x="103.5" y="150.5">13</text>
<text x="134" y="150.5">12</text>
<text x="134" y="155.6">13</text>
<text x="156.2" y="153.1">11</text>
<text x="167.6" y="151.7">CiR</text>
<text x="181.7" y="151.7">SHR</text>
<text x="207.5" y="150.5">12</text>
<text x="207.5" y="155.6">13</text>
<text x="229.9" y="153.1">11</text>
<text x="243.1" y="150.5">11</text>
<text x="243.1" y="153.1">12</text>
<text x="243.1" y="155.6">13</text>
<text x="265.4" y="153.1">10</text>
<text x="279.4" y="154.3">Cout</text>
<text x="6.4" y="158">This documentation describes Open Hardware and is licensed</text>
<text x="6.4" y="160.5">under the CERN OHL v1.2. You may redistribute and modify this</text>
<text x="91.5" y="156.8">Cin</text>
<text x="167.6" y="156.8">CiL</text>
<text x="181.9" y="156.8">CoR</text>
<text x="224.6" y="160.7">74HC08</text>
<text x="247.4" y="160.7">74HC4075</text>
<text x="6.4" y="163.1">documentation under the terms of the CERN OHL v1.2. BCOMP</text>
<text x="6.4" y="165.6">is distributed WITHOUT ANY EXPRESS OR IMPLIED WARRANTY,</text>
<text x="182" y="167">SHL</text>
<text x="207.5" y="165.8">12</text>
<text x="6.4" y="168.2">INCLUDING OF MERCHANTABILITY, SATISFACTORY QUALITY AND</text>
<text x="6.4" y="170.7">FITNESS FOR A PARTICULAR PURPOSE. Please see the CERN OHL</text>
<text x="6.4" y="173.2">v1.2 for applicable conditions. (http://ohwr.org/CERNOHL)</text>
<text x="182.2" y="172">CoL</text>
<text x="207.5" y="170.8">13</text>
<text x="229.9" y="168.3">11</text>
</g>
</svg>
